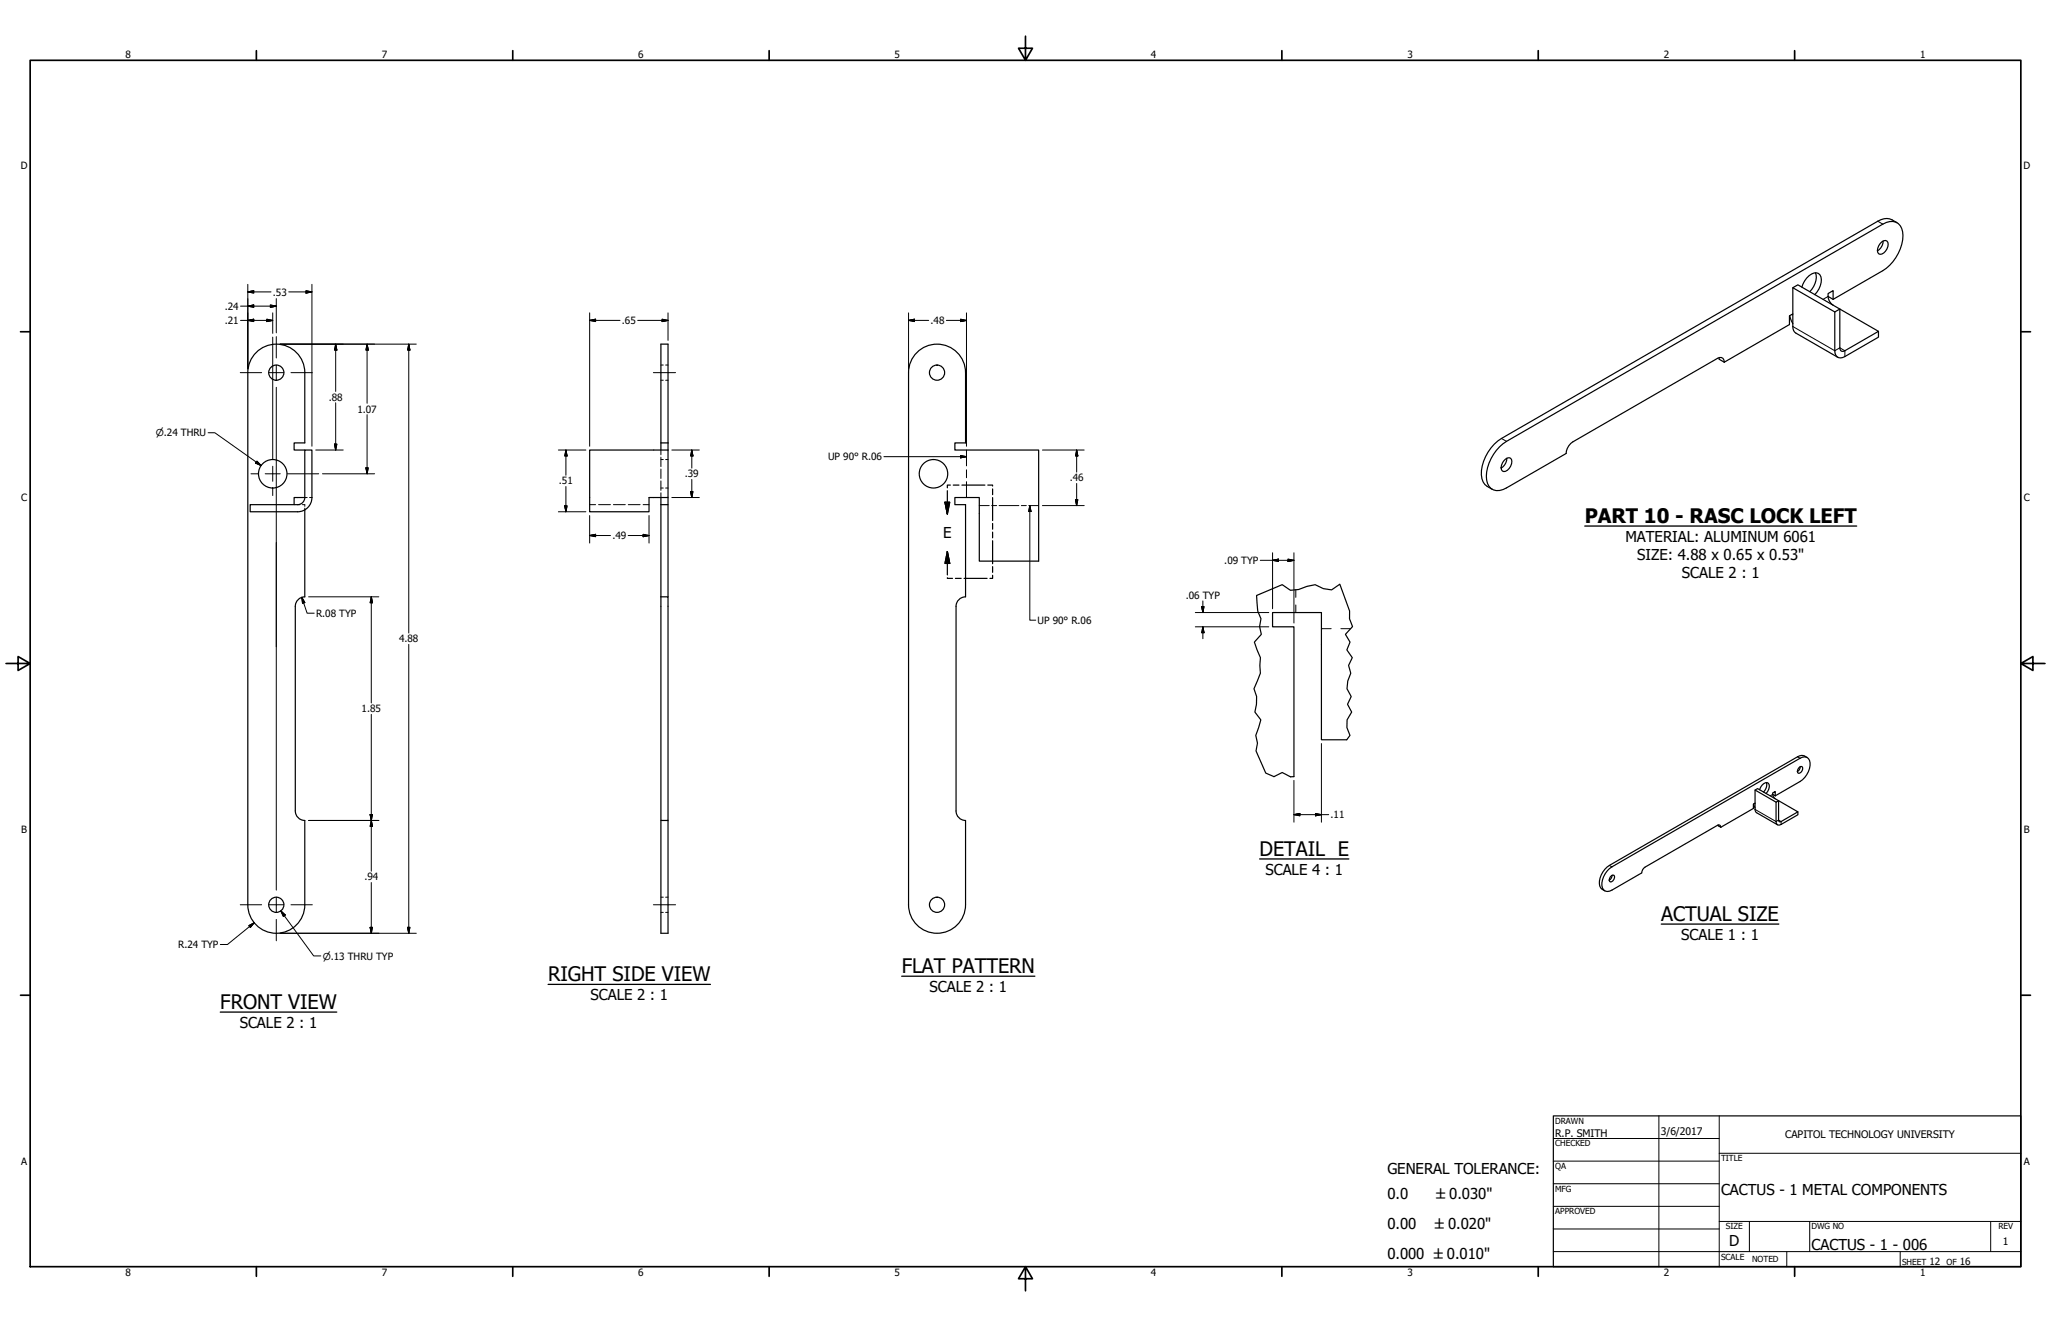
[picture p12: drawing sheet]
<svg xmlns="http://www.w3.org/2000/svg" width="864mm" height="559mm" viewBox="0 0 864 559" stroke-linecap="round" stroke-linejoin="round" font-family="sans-serif">
<!-- layer: Visible Narrow (ANSI) -->
<g fill="none" stroke="#000" stroke-width=".51">
<path d="M796.7 92.6a5.8 5.8 0 0 0-6 .6l-158.5 91.4M764.4 114.9a7.7 7.7 0 0 1-2.4 7.9M792.4 101.8l1.5-.5a1.77 1.77 0 0 1 1 2.5 3.3 3.3 0 0 1-3.9 3.1 3.9 3.9 0 0 1 1.4-5.1zM792.9 101.5a4.9 4.9 0 0 1-2.4 4.1M754.9 137.5v-16.3l2.1-1.3 17.7 10.2v16.4M754.9 132.2l-1.4 .8v3.7l-27.5 15.8M754.9 121.2l17.7 10.2M758.7 120.9a7.8 7.8 0 0 1 6.1-6 2.92 2.92 0 0 1 2 4.1 9.9 9.9 0 0 1-2.6 5.1M769.7 124.8l2.2 1.3 20.9-12.1a18.2 18.2 0 0 0 8.3-16.3 4.7 4.7 0 0 0-6.8-4l-160 92.2M791 139.5v2.5l-14.2 8.1M386.1 148.4a12 12 0 0 1 13.1-2.6 12 12 0 0 1 7.4 11.1v29.6h-4.5v3h35.2v46.8h-25v-26.8h-10.2v3h4.5v38.8a4 4 0 0 0-4 4v86.2a4 4 0 0 0 4 4v35.5a12 12 0 0 1-12 12 12 12 0 0 1-12-12v-224.1l.7-4 1.1-2.4zM723.8 150.6l.1 .7 2.1 1.2"/>
<path d="M726 152.5a1.73 1.73 0 0 0-.8-1.8 1.73 1.73 0 0 0-2 .2l-60.9 35.2a6.2 6.2 0 0 0-2.9 4.9l-25.1 14.5M772.6 147.7v-16.3l2.1-1.3 16.3 9.4-14.2 8.2M128.3 189.5h-4.5v-3h4.5v-29.6a12 12 0 0 0-12-12 12 12 0 0 0-12 12v224.1a12 12 0 0 0 12 12 12 12 0 0 0 12-12v-35.5a4 4 0 0 1-4-4v-86.2a4 4 0 0 1 4-4v-36.6M128.3 189.5h3v20a6 6 0 0 1-6 6h-20v-3h20l1.4-.3 1-.8 .6-1.9zM248.3 189.5h33v20h-8v6h-25zM278.3 189.5v-44.6h3v44.6M278.3 186.5h3M633.9 193.3l1.6-.6a1.77 1.77 0 0 1 1 2.6 3.3 3.3 0 0 1-3.9 3 3.9 3.9 0 0 1 1.3-5zM634.5 193a4.9 4.9 0 0 1-2.4 4.1M128.3 209.5h-4.5v3M278.3 209.5v136h3v-94.2h-3M281.3 209.5v3h-3"/>
<path d="M281.3 212.5v38.8M567.1 311.5h-10.7v-53.6h-20.6v6h9v63.1M759.9 318.4a2.99 2.99 0 0 0-3 .3l-79.2 45.7M739 338.2l-.7 .4v1.8l-13.7 8M739 332.7l8.8 5.1M740.9 332.6a2.89 2.89 0 0 1 3.7-2.7 3.4 3.4 0 0 1-1 4.2M743.8 329.5a3.8 3.8 0 0 1-1.2 4M746.4 334.5l1.1 .6 10.4-6a8.6 8.6 0 0 0 4-8.9 2.46 2.46 0 0 0-4-.9l-79.2 45.7M757.8 323l1-.2a1.95 1.95 0 0 1-1.5 2.8 1.58 1.58 0 0 1 .5-2.6zM758 322.8l-.3 1.2-.9 .9M278.3 345.5v47.5h3v-47.5M723.5 347.4v.4l1.1 .6"/>
<path d="M724.6 348.4l-.5-.9-1 .1-30.4 17.5a3.1 3.1 0 0 0-1.4 2.5l-12.6 7.2M739 340.9v-8.2l1.1-.6 8.8 5.1v8.1M747.8 346v-8.2l1.1-.6 8.1 4.7-7 4.1M757 341.9v1.2l-7 4.1M678.6 368.7l1-.1a1.95 1.95 0 0 1-1.5 2.8 1.56 1.56 0 0 1 .5-2.7zM678.8 368.6l-.3 1.2-.9 .9"/>
<circle cx="116.3" cy="156.9" r="3.2"/>
<circle cx="394.6" cy="156.9" r="3.2"/>
<circle cx="114.8" cy="199.5" r="6"/>
<circle cx="393.1" cy="199.5" r="6"/>
<circle cx="116.3" cy="381" r="3.2"/>
<circle cx="394.6" cy="381" r="3.2"/>
</g>
<!-- layer: Border (ANSI) -->
<path d="M790.7 93.2l2.1 1.2M754.5 132.4l.4 .2M754.9 137.5l17.7 10.2 2.1-1.2 2.1 1.2v2.4M769.7 124.8l-2.1 1.3M632.2 184.6l2.1 1.3M756.9 318.7l1 .6M738.8 338.3l.2 .1M746.4 334.5l-1 .6M739 340.9l8.8 5.1 1.1-.7 1.1 .7v1.2M677.7 364.4l1 .6" fill="none" stroke="#000" stroke-width=".42"/>
<g fill="none" stroke="#000" stroke-width=".51">
<path d="M796.7 92.6l2.1 1.2M753.6 132.9l1.3 3.3M754.9 137.5a3 3 0 0 0 1.2 2.7l17.7 10.2M771.9 126.1v-3.7l-2.2 1.2a4.9 4.9 0 0 0 2.2 4.9M772.6 147.7a2.59 2.59 0 0 0 1.2 2.7 2.59 2.59 0 0 0 3-.3M774.7 146.5a1.3 1.3 0 0 0 .6 1.3 1.3 1.3 0 0 0 1.5-.1M632.2 184.6a17.8 17.8 0 0 0-8.2 16.9 6.2 6.2 0 0 0 4.3 4.6M634.3 185.9a18.2 18.2 0 0 0-8.3 16.3 4.7 4.7 0 0 0 6.9 4l1.4-.7M397.9 211.5h2l-1 5zM398.9 206.6v9.9M400.2 204.3h-1.3v1.1M401.4 204.3h2.4"/>
<path d="M405 204.3h9.7M415.9 204.3h2v.4M417.9 205.9v2.4M417.9 209.5v9.7M398.9 232.3l1 5h-2zM398.9 232.3v9.8M417.9 220.4v2.5M417.9 224.1v2.4M417.9 227.7v9.7M417.9 238.6v2.4M398.9 243.3v.3h2.2M402.3 243.6h2.4"/>
<path d="M405.9 243.6h9.7M417.9 242.2v1.4h-1.1M759.9 318.4l1 .6M738.3 338.6l.7 1.6M747.5 335.1v-1.8l-1.1 .6 .3 1.7 .8 .8M739 340.9l.6 1.3 8.9 5.1M747.8 346a1.29 1.29 0 0 0 .7 1.3 1.29 1.29 0 0 0 1.5-.1M748.9 345.3l.3 .7h.8M677.7 364.4a8.7 8.7 0 0 0-4.1 8.8l.4 .8 1.7 1.1M678.7 365a8.6 8.6 0 0 0-3.9 9 2.46 2.46 0 0 0 3.9 .8"/>
</g>
<!-- layer: Symbol (ANSI) -->
<path d="M667.3 221.5h114.5M530.4 361.7h37.5M699.5 389.1h49.5M230.8 414.5h68.3M379.7 411.1h56M92.8 426.2h49" fill="none" stroke="#000" stroke-width=".55"/>
<!-- layer: Hidden (ANSI) -->
<g fill="none" stroke="#000" stroke-width=".42">
<path d="M278.3 153.7h1M280.3 153.7h1M278.3 160.1h1M280.3 160.1h1M278.3 189.5v2M278.3 192.5v4M278.3 197.5v4M278.3 193.5h1M280.3 193.5h1M125.3 212.5h1M127.3 212.5h1v.7M128.3 214v.7"/>
<path d="M128.3 209.5h1M130.3 209.5h1M248.3 212.5h2.5M252 212.5h5M258.3 212.5h5M264.5 212.5h5M270.8 212.5h2.5M278.3 202.5v4M278.3 207.5v2M278.3 205.5h1M280.3 205.5h1M278.3 377.8h1"/>
<path d="M280.3 377.8h1M278.3 384.2h1M280.3 384.2h1"/>
</g>
<!-- layer: Dimension (ANSI) -->
<g fill="none" stroke="#000" stroke-width=".42">
<path d="M104.3 119.7v35.6M131.3 119.7v37.1M101.3 134.9h13.5M101.3 128.9h15M104.3 134.9l2.5-.5v1zM104.3 122.9l2.5-.5v1zM104.3 128.9l2.5-.5v1zM104.3 122.9h9.8M112.3 134.4l2.5 .5-2.5 .5zM113.8 128.4l2.5 .5-2.5 .5zM114.8 131.7v8.7M116.3 125.7v14.5"/>
<path d="M121.6 122.9h9.7M128.8 122.4l2.5 .5-2.5 .5zM248.3 134.9l2.5-.5v1zM248.3 134.9h12.8M248.3 131.7v56.2M268.5 134.9h12.8M278.8 134.4l2.5 .5-2.5 .5zM281.3 131.7v11.6M382.6 134.9l2.5-.5v1zM382.6 134.9h8.4M382.6 131.7v23.6M398.5 134.9h8.5"/>
<path d="M404.4 134.4l2.6 .5-2.6 .5zM407 131.7v56.2M117.9 144.9h57.4M131.3 157v30.9M141.3 144.9l.5 2.5h-1zM141.3 144.9v19.9M154.6 144.9l.5 2.5h-1zM154.6 144.9v24.9M172.1 144.9l.5 2.5h-1zM172.1 144.9v121.7M275.1 156.9h9.4M141.3 169.6v19.9"/>
<path d="M154.6 174.6v24.9M132.9 189.5h11.6M135.8 199.5h21.9M140.8 187h1l-.5 2.5zM154.1 197h1l-.5 2.5zM235.1 189.5h11.6M238.3 189.5l.5 2.5h-1zM238.3 189.5v10.6M282.9 189.5h11.6M291.3 189.5l.5 2.5h-1zM291.3 189.5v7.6M407 189.5v6.7"/>
<path d="M407 197.8v3.4M438.9 189.5h17.6M453.3 189.5l.5 2.5h-1zM453.3 189.5v9.3M235.1 215.5h11.6M237.8 213h1l-.5 2.5zM238.3 204.9v10.6M248.3 217.1v11.6M273.3 217.1v11.6M282.9 209.5h11.6M290.8 207h1l-.5 2.5zM291.3 201.9v7.6"/>
<path d="M407 202.8v6.7M412.3 212.9h4.2M417.5 212.9h2.1M420.7 212.9h8.3M430 212.9h2.1M433.2 212.9h4.1M438.9 212.9h17.6M452.8 210.4h1l-.5 2.5zM453.3 203.6v9.3M248.3 225.5l2.5-.5v1zM248.3 225.5h8.8M264.5 225.5h8.8"/>
<path d="M270.8 225l2.5 .5-2.5 .5zM530.6 236h14.2M535.8 236l2.5-.6v1zM535.8 232.8v23.6M542.3 235.4l2.5 .6-2.5 .4zM544.8 232.8v29.6M127.1 251.5l1.2 2.3-.9 .3zM127.1 251.5l2.2 6.7h3M129.9 251.3h29.6M156.3 251.3l.5 2.5h-1zM156.3 251.3v44.7M503.3 257.9h30.9"/>
<path d="M506 255.4h1l-.5 2.5zM506.5 253.1v4.8M545.6 248.4v3.2M545.6 254.8v3.1M172.1 271.4v121.6M503.3 263.9h30.9M506.5 263.9l.5 2.6h-1zM506.5 263.9v5M556.4 264.7h4.1M564.6 264.7h4.1M156.3 300.8v66.1M556.4 313.1v33.1"/>
<path d="M544.8 328.6v17.6M129.9 345.5h29.6M155.8 343h1l-.5 2.5zM156.3 345.5l.5 2.5h-1zM544.8 343l2.5-.5v1zM544.8 343h14.7M553.9 342.5l2.5 .5-2.5 .5zM156.3 371.6v21.4M104.8 389.8l2.2-1.2-1.6 1.9zM107 388.6l-11.2 9.1h-3M117.9 393h57.4M155.8 390.5h1l-.5 2.5z"/>
<path d="M171.6 390.5h1l-.5 2.5zM275.1 381h9.4"/>
</g>
<!-- layer: Title (ANSI) -->
<path d="M567.1 311.5l1.3-1.8-1.3-3.3 .1-3.3 1.9-3.2-1.7-3.3 1.5-3.3-1.7-3.3 .3-3.2 1.3-3.3-1-3.3 1.6-3.3-2.3-3.2 1.4-3.3-2-3.3 3-3.3-1.3-3.2 .1-3.3-4.2-11.3-3.4 2.4-3.5-.5-3.4-1.7-3.5 .7-3.5 1.3-3.4 .4-3.5-2.4-10.8 4.6 .5 6.5 1.3 3.3-.5 3.2 .7 3.3-2.9 3.3 2.5 6.5-.2 3.3 .2 3.3-2.7 6.5 1.1 3.3v3.3l-.7 3.3 2.5 3.2-2.1 6.6 .7 3.2-.6 3.3 4.1 9.3 3.4 1.5 3.5-1.7 3.5 1.8 1.4-.1" fill="none" stroke="#000" stroke-width=".51"/>
<!-- layer: Border (ANSI) -->
<path d="M397.9 211.5l1 5zM397.9 211.5h2l-1 5zM398.9 232.3l1 5zM398.9 232.3l1 5h-2z" fill="#000" stroke="#000" stroke-width=".51"/>
<!-- layer: Centerline (ANSI) -->
<g fill="none" stroke="#000" stroke-width=".71">
<path d="M431.8 15.2v10.2l-2.9-5.1h5.8l-2.9 5.1M12.7 25.4h838.2v508h-838.2zM107.9 21.3v4.1M215.9 21.3v4.1M323.8 21.3v4.1M539.8 21.3v4.1M647.7 21.3v4.1M755.6 21.3v4.1M8.6 139.7h4.1M850.9 139.7h4.1M2.5 279.4h10.2l-5.1-2.9v5.8l5.1-2.9M850.9 279.4l5.1 2.9v-5.8l-5.1 2.9h10.2"/>
<path d="M8.6 419.1h4.1M850.9 419.1h4.1M107.9 533.4v4.1M215.9 533.4v4.1M323.8 533.4v4.1M431.8 533.4l2.9 5.1h-5.8l2.9-5.1v10.2M539.8 533.4v4.1M647.7 533.4v4.1M755.6 533.4v4.1"/>
</g>
<!-- layer: Visible (ANSI) -->
<g fill="none" stroke="#000" stroke-width=".42">
<path d="M654 479.4h69.9M698.5 469.9v63.5M723.9 469.9v63.5M654 488.9h69.9M654 498.5h69.9M723.9 485.6h127M654 508h69.9M654 517.5h69.9M723.9 514.3h127M736.6 514.3v12.7M762 514.3v12.7M838.2 514.3v12.7"/>
<path d="M654 527h196.9M752.3 527v6.4M800.1 527v6.4"/>
</g>
<path d="M654 469.9h196.9v63.5h-196.9z" fill="none" stroke="#000" stroke-width=".51"/>
<!-- layer: Dimension (ANSI) -->
<g fill="#000" stroke="#000" stroke-width=".42">
<path d="M104.3 134.9l2.5-.5zM104.3 134.9l2.5-.5v1zM104.3 122.9l2.5-.5zM104.3 122.9l2.5-.5v1zM104.3 128.9l2.5-.5zM104.3 128.9l2.5-.5v1zM112.3 135.4l2.5-.5zM112.3 134.4l2.5 .5-2.5 .5zM113.8 129.4l2.5-.5zM113.8 128.4l2.5 .5-2.5 .5zM128.8 123.4l2.5-.5zM128.8 122.4l2.5 .5-2.5 .5z"/>
<path d="M248.3 134.9l2.5-.5zM248.3 134.9l2.5-.5v1zM278.8 135.4l2.5-.5zM278.8 134.4l2.5 .5-2.5 .5zM382.6 134.9l2.5-.5zM382.6 134.9l2.5-.5v1zM404.4 135.4l2.6-.5zM404.4 134.4l2.6 .5-2.6 .5zM141.3 144.9l.5 2.5zM141.3 144.9l.5 2.5h-1zM154.6 144.9l.5 2.5zM154.6 144.9l.5 2.5h-1z"/>
<path d="M172.1 144.9l.5 2.5zM172.1 144.9l.5 2.5h-1zM140.8 187l.5 2.5zM140.8 187h1l-.5 2.5zM154.1 197l.5 2.5zM154.1 197h1l-.5 2.5zM238.3 189.5l.5 2.5zM238.3 189.5l.5 2.5h-1zM291.3 189.5l.5 2.5zM291.3 189.5l.5 2.5h-1zM453.3 189.5l.5 2.5zM453.3 189.5l.5 2.5h-1z"/>
<path d="M237.8 213l.5 2.5zM237.8 213h1l-.5 2.5zM290.8 207l.5 2.5zM290.8 207h1l-.5 2.5zM452.8 210.4l.5 2.5zM452.8 210.4h1l-.5 2.5zM248.3 225.5l2.5-.5zM248.3 225.5l2.5-.5v1zM270.8 226l2.5-.5zM270.8 225l2.5 .5-2.5 .5zM535.8 236l2.5-.6zM535.8 236l2.5-.6v1z"/>
<path d="M542.3 236.4l2.5-.4zM542.3 235.4l2.5 .6-2.5 .4zM127.1 251.5l1.2 2.3zM127.1 251.5l1.2 2.3-.9 .3zM156.3 251.3l.5 2.5zM156.3 251.3l.5 2.5h-1zM506 255.4l.5 2.5zM506 255.4h1l-.5 2.5zM506.5 263.9l.5 2.6zM506.5 263.9l.5 2.6h-1zM155.8 343l.5 2.5zM155.8 343h1l-.5 2.5z"/>
<path d="M156.3 345.5l.5 2.5zM156.3 345.5l.5 2.5h-1zM544.8 343l2.5-.5zM544.8 343l2.5-.5v1zM553.9 343.5l2.5-.5zM553.9 342.5l2.5 .5-2.5 .5zM107 388.6l-1.6 1.9zM104.8 389.8l2.2-1.2-1.6 1.9zM155.8 390.5l.5 2.5zM155.8 390.5h1l-.5 2.5zM171.6 390.5l.5 2.5zM171.6 390.5h1l-.5 2.5z"/>
</g>
<!-- layer: Symbol (ANSI) -->
<path d="M87.6 182.2h2.9l19.4 13.8M108.2 194.2l1.7 1.8-2.3-1zM372.2 192.3h34.8M404.4 191.8l2.6 .5-2.6 .5zM433.6 212.9l.5 2.5h-1zM433.6 212.9v48.3h2.5M118.2 383.6l1.9 1.7-.8 .6zM118.2 383.6l13.9 18.9h3" fill="none" stroke="#000" stroke-width=".42"/>
<path d="M107.6 195l2.3 1zM108.2 194.2l1.7 1.8-2.3-1zM404.4 192.8l2.6-.5zM404.4 191.8l2.6 .5-2.6 .5zM433.6 212.9l.5 2.5zM433.6 212.9l.5 2.5h-1zM118.2 383.6l1.9 1.7zM118.2 383.6l1.9 1.7-.8 .6z" fill="#000" stroke="#000" stroke-width=".42"/>
<!-- layer: Centerline (ANSI) -->
<g fill="none" stroke="#000" stroke-width=".42">
<path d="M101.2 156.9h9M113.2 156.9h6.3M114.8 142v51.3M116.3 141.7v9M116.3 153.7v6.4M122.5 156.9h9M116.3 163.1v211.7M105.7 199.5h3M111.7 199.5h6.3M114.8 196.3v6.4M121 199.5h13.2M114.8 205.7v3"/>
<path d="M116.3 377.8v6.4M101.2 381h9M113.2 381h6.3M116.3 387.2v9M122.5 381h9"/>
</g>
<g font-size="8.4">
<text x="667.3" y="220.1">PART 10 - RASC LOCK LEFT</text>
<text x="530.4" y="360.3">DETAIL E</text>
<text x="699.5" y="387.8">ACTUAL SIZE</text>
<text x="230.8" y="413.1">RIGHT SIDE VIEW</text>
<text x="379.7" y="409.7">FLAT PATTERN</text>
<text x="92.8" y="424.8">FRONT VIEW</text>
</g>
<g font-size="6.3">
<text x="397.1" y="226.7">E</text>
<text x="684.4" y="228.3">MATERIAL: ALUMINUM 6061</text>
<text x="689.4" y="235.8">SIZE: 4.88 x 0.65 x 0.53&quot;</text>
<text x="708.2" y="243.3">SCALE 2 : 1</text>
<text x="532.8" y="368.5">SCALE 4 : 1</text>
<text x="707.9" y="395.9">SCALE 1 : 1</text>
<text x="391.4" y="417.8">SCALE 2 : 1</text>
<text x="248.6" y="421.3">SCALE 2 : 1</text>
<text x="100.9" y="432.9">SCALE 2 : 1</text>
<text x="584.2" y="494.5">GENERAL TOLERANCE:</text>
<text x="724.7" y="503.4">CACTUS - 1 METAL COMPONENTS</text>
<text x="584.2" y="505.1">0.0</text>
<text x="584.2" y="517.5">0.00</text>
<text x="728.1" y="524.9">D</text>
<text x="762.8" y="526.2">CACTUS - 1 - 006</text>
<text x="584.2" y="530">0.000 ±0.010&quot;</text>
</g>
<g font-size="6">
<text x="604.7" y="505.1">±0.030&quot;</text>
<text x="604.2" y="517.5">±0.020&quot;</text>
</g>
<g font-size="4.4">
<text x="654.8" y="478.6">R.P. SMITH</text>
<text x="699.3" y="478">3/6/2017</text>
<text x="751.7" y="479.4">CAPITOL TECHNOLOGY UNIVERSITY</text>
<text x="843.4" y="524.2">1</text>
</g>
<g font-size="4.2">
<text x="52.8" y="24.4">8</text>
<text x="160.8" y="24.4">7</text>
<text x="268.7" y="24.4">6</text>
<text x="376.7" y="24.4">5</text>
<text x="484.6" y="24.4">4</text>
<text x="592.6" y="24.4">3</text>
<text x="700.5" y="24.4">2</text>
<text x="808.5" y="24.4">1</text>
<text x="8.7" y="71.4">D</text>
<text x="852" y="71.4">D</text>
<text x="114.9" y="124.4">.53</text>
<text x="94.6" y="130.5">.24</text>
<text x="94.6" y="136.5">.21</text>
<text x="261.9" y="136.4">.65</text>
<text x="391.8" y="136.4">.48</text>
<text x="138.4" y="168.7">.88</text>
<text x="150.5" y="173.7">1.07</text>
<text x="348.7" y="193.8">UP 90° R.06</text>
<text x="288.4" y="201">.39</text>
<text x="450.4" y="202.7">.46</text>
<text x="235.4" y="204">.51</text>
<text x="8.9" y="211.1">C</text>
<text x="852.2" y="211.1">C</text>
<text x="257.9" y="227">.49</text>
<text x="515.5" y="237.5">.09 TYP</text>
<text x="499.3" y="252.2">.06 TYP</text>
<text x="133.1" y="259.7">R.08 TYP</text>
<text x="436.9" y="262.7">UP 90° R.06</text>
<text x="168" y="270.5">4.88</text>
<text x="152.3" y="299.9">1.85</text>
<text x="560.3" y="344.6">.11</text>
<text x="8.9" y="350.8">B</text>
<text x="852.2" y="350.8">B</text>
<text x="153.4" y="370.8">.94</text>
<text x="75" y="399.3">R.24 TYP</text>
<text x="8.9" y="490.5">A</text>
<text x="852.2" y="490.5">A</text>
<text x="812.4" y="532.6">12</text>
<text x="825.2" y="532.6">16</text>
<text x="52.8" y="537.5">8</text>
<text x="160.8" y="537.5">7</text>
<text x="268.7" y="537.5">6</text>
<text x="376.7" y="537.5">5</text>
<text x="484.6" y="537.5">4</text>
<text x="592.6" y="537.5">3</text>
<text x="700.5" y="537.5">2</text>
<text x="808.5" y="537.5">1</text>
</g>
<g font-size="4">
<text x="65.6" y="183.8">⌀.24 THRU</text>
<text x="135.9" y="404.1">⌀.13 THRU TYP</text>
</g>
<g font-size="3.5">
<text x="654.8" y="473.2">DRAWN</text>
<text x="654.8" y="482.8">CHECKED</text>
<text x="724.7" y="488.9">TITLE</text>
<text x="654.8" y="492.3">QA</text>
<text x="654.8" y="501.8">MFG</text>
<text x="654.8" y="511.4">APPROVED</text>
<text x="726.7" y="517.7">SIZE</text>
<text x="762.8" y="517.7">DWG NO</text>
<text x="841.4" y="517.7">REV</text>
<text x="724.7" y="530.4">SCALE</text>
<text x="737.7" y="531.6">NOTED</text>
<text x="800.9" y="532.6">SHEET</text>
<text x="819.6" y="532.6">OF</text>
</g>
</svg>
